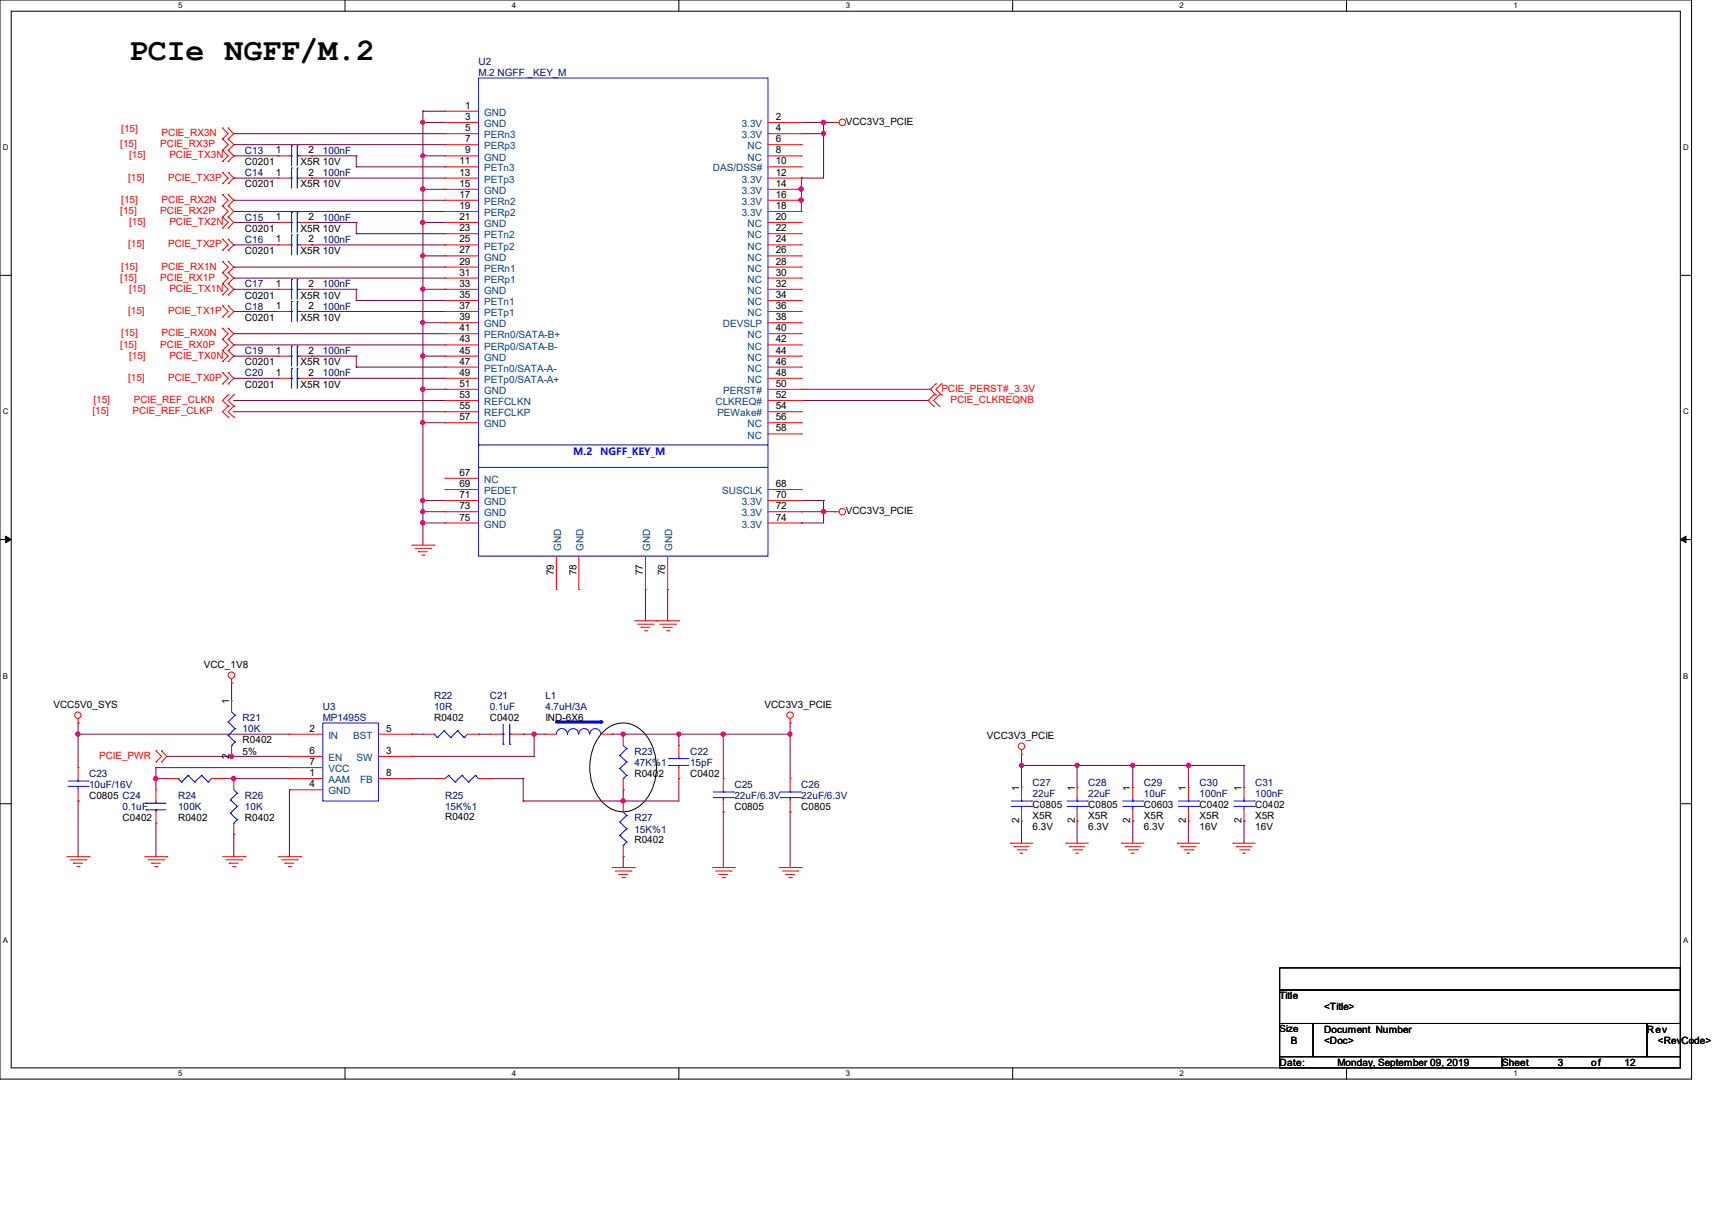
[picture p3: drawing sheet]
<svg xmlns="http://www.w3.org/2000/svg" width="297mm" height="210mm" viewBox="0 0 297 210" stroke-linecap="round" stroke-linejoin="round" font-family="sans-serif">
<path d="M0 0h293.5v187.3h-293.5zM1.9 1.9h289.6v183.4h-289.6z" fill="none" stroke="#000" stroke-width=".17"/>
<g fill="#fff">
<path d="M30.9 .2h.8v1.5h-.8z"/>
<path d="M30.9 185.5h.8v1.6h-.8z"/>
</g>
<path d="M59.9 0v1.9M59.9 185.3v2" fill="none" stroke="#000" stroke-width=".17"/>
<g fill="#fff">
<path d="M88.8 .2h.8v1.5h-.8z"/>
<path d="M88.8 185.5h.8v1.6h-.8z"/>
</g>
<path d="M117.8 0v1.9M117.8 185.3v2" fill="none" stroke="#000" stroke-width=".17"/>
<g fill="#fff">
<path d="M146.7 .2h.8v1.5h-.8z"/>
<path d="M146.7 185.5h.8v1.6h-.8z"/>
</g>
<path d="M175.7 0v1.9M175.7 185.3v2" fill="none" stroke="#000" stroke-width=".17"/>
<g fill="#fff">
<path d="M204.6 .2h.8v1.5h-.8z"/>
<path d="M204.6 185.5h.8v1.6h-.8z"/>
</g>
<path d="M233.6 0v1.9M233.6 185.3v2" fill="none" stroke="#000" stroke-width=".17"/>
<g fill="#fff">
<path d="M262.6 .2h.7v1.5h-.7z"/>
<path d="M262.6 185.5h.7v1.6h-.7z"/>
<path d="M.5 24.8h1v1.6h-1z"/>
<path d="M292 24.8h1v1.6h-1z"/>
<path d="M.5 70.7h1v1.5h-1z"/>
<path d="M292 70.7h1v1.5h-1z"/>
</g>
<path d="M0 47.8h1.9M291.5 47.8h2" fill="none" stroke="#000" stroke-width=".17"/>
<g fill="#fff">
<path d="M.5 116.5h.9v1.6h-.9z"/>
<path d="M292 116.5h.9v1.6h-.9z"/>
</g>
<path d="M0 93.6h1.9M291.5 93.6h2" fill="none" stroke="#000" stroke-width=".17"/>
<path d="M1 93l.9 .6-.9 .6zM291.5 93.6l1-.6v1.2z" fill="#000" stroke="#000" stroke-width=".17"/>
<g fill="#fff">
<path d="M.5 162.4h.9v1.5h-.9z"/>
<path d="M292 162.4h.9v1.5h-.9z"/>
</g>
<path d="M0 139.5h1.9M105 126.7a4.8 4.8 0 0 1 7.5 1.4 9.4 9.4 0 0 1-1.3 11.5 4.8 4.8 0 0 1-7.5-1.4 9.4 9.4 0 0 1 1.3-11.5zM291.5 139.5h2M222 168h69.5v3.8h-69.5zM222 171.8h69.5v5.8h-69.5zM222 177.6h5.8v5.8h-5.8zM227.8 177.6h57.9v5.8h-57.9zM285.7 177.6h5.8v5.8h-5.8zM222 183.4h38.6v1.9h-38.6zM260.6 183.4h30.9v1.9h-30.9z" fill="none" stroke="#000" stroke-width=".17"/>
<g fill="none" stroke="#800040" stroke-width=".17">
<path d="M73.4 19.3h.1M73.4 19.3v75.3M73.4 19.3h3.8M40.6 34.8h.1M40.6 36.7h.1M40.6 38.6h.1M40.6 23.2h.1M40.6 25.1h.1M40.6 27.1h.1M40.6 30.9h.1M40.6 27.1h7.7M40.6 38.6h7.7"/>
<path d="M40.6 34.8h36.6M40.6 36.7h36.6M40.6 23.2h36.6M40.6 25.1h36.6M40.6 30.9h7.7M54.1 38.6h.1M54.1 30.9h.1M54.1 27.1h.1M54.1 27.1h7.7M54.1 38.6h7.7M54.1 30.9h23.1M61.8 38.6h.1"/>
<path d="M61.8 27.1h.1M61.8 29h.1M61.8 27.1v1.9M61.8 38.6v2M61.8 29h15.4M73.4 27.1h.1M73.4 32.9h.1M73.4 38.6h.1M73.4 21.3h.1M73.4 27.1h3.8M73.4 32.9h3.8M73.4 38.6h3.8"/>
<path d="M73.4 21.3h3.8M139 21.3h.1M139 23.2h.1M139 30.9h.1M139 32.9h.1M139 34.8h.1M139 23.2h3.9M139 21.3h5.8M139 30.9v5.8M142.9 21.3h.1M142.9 23.2h.1M142.9 21.3v9.6h-3.9"/>
<path d="M40.6 57.9h.1M40.6 59.9h.1M40.6 46.4h.1M40.6 48.3h.1M40.6 50.2h.1M40.6 54.1h.1M40.6 42.5h.1M40.6 57.9h36.6M40.6 59.9h36.6M40.6 50.2h7.7M40.6 46.4h36.6M40.6 48.3h36.6"/>
<path d="M40.6 54.1h7.7M40.6 42.5h7.7M54.1 54.1h.1M54.1 50.2h.1M54.1 42.5h.1M54.1 50.2h7.7M54.1 54.1h23.1M54.1 42.5h23.1M61.8 50.2h.1M61.8 52.2h.1M61.8 40.6h.1M61.8 50.2v2"/>
<path d="M61.8 52.2h15.4M61.8 40.6h15.4M73.4 50.2h.1M73.4 56h.1M73.4 44.4h.1M73.4 50.2h3.8M73.4 56h3.8M73.4 44.4h3.8M40.6 69.5h.1M40.6 71.5h.1M40.6 61.8h.1M40.6 65.7h.1"/>
<path d="M40.6 61.8h7.7M40.6 69.5h36.6M40.6 71.5h36.6M40.6 65.7h7.7M54.1 65.7h.1M54.1 61.8h.1M54.1 61.8h7.7M54.1 65.7h23.1M61.8 61.8h.1M61.8 63.7h.1M61.8 61.8v1.9M61.8 63.7h15.4"/>
<path d="M73.4 73.4h.1M73.4 61.8h.1M73.4 67.6h.1M73.4 61.8h3.8M73.4 67.6h3.8M73.4 73.4h3.8M139 67.6h22.4M139 69.5h22M161 69.5h.1M161.4 67.6h.1M73.4 90.8h.1M73.4 86.9h.1"/>
<path d="M73.4 88.8h.1M73.4 90.8h3.8M73.4 88.8h3.8M73.4 86.9h3.8M139 88.8h.1M139 90.8h.1M139 86.9h.1M139 88.8h5.8M139 86.9h3.9M142.9 88.8h.1M142.9 86.9h.1M142.9 86.9v3.9h-3.9"/>
<path d="M40.2 118.5h.1M40.2 118.5v3.1M112 107.7h.1M112 102.3v5.4M115.8 107.7h.1M115.8 102.3v5.4M13.5 127.4h.1M13.5 139h.1M13.5 125.5h.1M13.5 125.5v7.7M13.5 139v9.7M13.5 127.4h36.7"/>
<path d="M27.1 133.2h.1M27.1 135.1h.1M27.1 135.1h1.9M27.1 133.2h23.1M27.1 133.2v3.9M29 131.3h21.2M38.6 135.1h.1M38.6 135.1h11.6M40.2 131.3h.1M40.6 135.1h.1M50.2 137.1h.1M50.2 131.3h.1"/>
<path d="M50.2 137.1v11.6M71.5 135.1h.1M71.5 131.3h.1M71.5 127.4h.1M71.5 127.4h1.9M71.5 135.1h3.8M83 127.4h.1M83 127.4h2M85 135.1h.1M85 135.1h5.8M90.8 135.1h.1M90.8 139h.1"/>
<path d="M90.8 127.4h.1M90.8 127.4h3.8M90.8 135.1v3.9M92.7 127.4h.1M92.7 127.4v3.9h-21.2M106.2 127.4h.1M106.2 127.4h30.9M108.1 127.4h.1M108.1 137.1h.1M108.1 139h.1M108.1 137.1v1.9M117.8 127.4h.1"/>
<path d="M117.8 135.1h.1M117.8 135.1v3.9h-27M117.8 127.4v2M125.5 127.4h.1M125.5 127.4v7.7M137.1 127.4h.1M137.1 125.5h.1M137.1 125.5v9.6M177.2 132.8h.1M177.2 130.9h.1M177.2 132.8h38.6M177.2 130.9v5.8"/>
<path d="M186.9 132.8h.1M186.9 132.8v3.9M196.5 132.8h.1M196.5 132.8v3.9M206.2 132.8h.1M206.2 132.8v3.9M215.8 132.8h.1M215.8 132.8v3.9M27.1 142.9h.1M27.1 142.9v5.8M40.6 144.8h.1M40.6 144.8v3.9"/>
<path d="M108.1 148.7h.1M108.1 148.7v1.9M125.5 140.9h.1M125.5 140.9v9.7M137.1 140.9h.1M137.1 140.9v9.7M177.2 142.5h.1M177.2 142.5v3.8M186.9 142.5h.1M186.9 142.5v3.8M196.5 142.5h.1M196.5 142.5v3.8"/>
<path d="M206.2 142.5h.1M206.2 142.5v3.8M215.8 142.5h.1M215.8 142.5v3.8"/>
</g>
<g fill="#f0f" stroke="#f0f" stroke-width=".17">
<circle cx="186.9" cy="132.8" r=".37"/>
<circle cx="177.2" cy="132.8" r=".37"/>
<circle cx="206.2" cy="132.8" r=".37"/>
<circle cx="196.5" cy="132.8" r=".37"/>
<circle cx="13.5" cy="127.4" r=".37"/>
<circle cx="92.6" cy="127.4" r=".36"/>
<circle cx="125.5" cy="127.4" r=".37"/>
<circle cx="137.1" cy="127.4" r=".36"/>
<circle cx="117.7" cy="127.4" r=".36"/>
<circle cx="108.1" cy="127.4" r=".36"/>
<circle cx="40.5" cy="135.1" r=".37"/>
<circle cx="27" cy="135.1" r=".37"/>
<circle cx="108.1" cy="139" r=".37"/>
<circle cx="73.3" cy="90.7" r=".37"/>
<circle cx="73.3" cy="56" r=".36"/>
<circle cx="73.3" cy="61.8" r=".37"/>
<circle cx="73.3" cy="67.6" r=".37"/>
<circle cx="73.3" cy="73.3" r=".36"/>
<circle cx="142.9" cy="21.2" r=".36"/>
<circle cx="73.3" cy="27" r=".36"/>
<circle cx="73.3" cy="32.8" r=".37"/>
<circle cx="73.3" cy="38.6" r=".37"/>
<circle cx="73.3" cy="50.2" r=".36"/>
<circle cx="73.3" cy="44.4" r=".36"/>
<circle cx="73.3" cy="86.9" r=".37"/>
<circle cx="73.3" cy="88.8" r=".36"/>
<circle cx="139" cy="34.7" r=".37"/>
<circle cx="139" cy="32.8" r=".38"/>
<circle cx="142.8" cy="23.2" r=".37"/>
<circle cx="142.9" cy="88.8" r=".36"/>
<circle cx="73.3" cy="21.2" r=".36"/>
<circle cx="40.2" cy="131.3" r=".36"/>
</g>
<g fill="none" stroke="#f00" stroke-width=".17">
<path d="M77.2 19.3h.1M77.2 19.3h5.8M38.6 33.8h.1M38.6 35.7h.1M38.6 37.7h.1M38.6 39.6h.1M38.6 22.2h.1M38.6 24.1h.1M38.6 26.1h.1M38.6 28h.1M38.6 31.9h.1M38.6 29.9h.1"/>
<path d="M38.6 33.8l1 1-1 .9M38.6 35.7l1 1-1 1M38.6 37.7l1 .9-1 1M38.6 22.2l1 1-1 .9M38.6 24.1l1 1-1 1M38.6 26.1l1 1-1 .9M38.6 29.9l1 1-1 1M39.6 35.7h.1M39.6 33.8h.1M39.6 37.7h.1M39.6 39.6h.1M39.6 24.1h.1"/>
<path d="M39.6 22.2h.1M39.6 26.1h.1M39.6 28h.1M39.6 29.9h.1M39.6 31.9h.1M39.6 33.8l1 1-1 .9M39.6 35.7l1 1-1 1M39.6 37.7l1 .9-1 1M39.6 22.2l1 1-1 .9M39.6 24.1l1 1-1 1M39.6 26.1l1 1-1 .9M39.6 29.9l1 1-1 1"/>
<path d="M48.3 30.9h.1M48.3 38.6h.1M48.3 27.1h.1M48.3 30.9h1.9M48.3 38.6h1.9M48.3 27.1h1.9M52.2 30.9h1.9M52.2 38.6h1.9M52.2 27.1h1.9M54.1 30.9h.1M54.1 38.6h.1M54.1 27.1h.1"/>
<path d="M77.2 21.3h.1M77.2 23.2h.1M77.2 25.1h.1M77.2 27.1h.1M77.2 29h.1M77.2 30.9h.1M77.2 32.9h.1M77.2 34.8h.1M77.2 36.7h.1M77.2 38.6h.1M77.2 21.3h5.8M77.2 30.9h5.8"/>
<path d="M77.2 38.6h5.8M77.2 27.1h5.8M77.2 23.2h5.8M77.2 25.1h5.8M77.2 29h5.8M77.2 32.9h5.8M77.2 34.8h5.8M77.2 36.7h5.8M133.2 21.3h5.8M133.2 30.9h5.8M133.2 38.6h5.8M133.2 27.1h5.8"/>
<path d="M133.2 23.2h5.8M133.2 25.1h5.8M133.2 29h5.8M133.2 32.9h5.8M133.2 34.8h5.8M133.2 36.7h5.8M139 21.3h.1M139 23.2h.1M139 25.1h.1M139 27.1h.1M139 29h.1M139 30.9h.1"/>
<path d="M139 32.9h.1M139 34.8h.1M139 36.7h.1M139 38.6h.1M144.8 21.3h.1M144.8 21.3h.8M38.6 57h.1M38.6 58.9h.1M38.6 45.4h.1M38.6 47.3h.1M38.6 49.2h.1M38.6 51.2h.1"/>
<path d="M38.6 55h.1M38.6 53.1h.1M38.6 43.4h.1M38.6 41.5h.1M38.6 57l1 .9-1 1M38.6 58.9l1 1-1 .9M38.6 45.4l1 1-1 .9M38.6 47.3l1 1-1 .9M38.6 49.2l1 1-1 1M38.6 53.1l1 1-1 .9M38.6 41.5l1 1-1 .9M39.6 58.9h.1"/>
<path d="M39.6 57h.1M39.6 47.3h.1M39.6 45.4h.1M39.6 49.2h.1M39.6 51.2h.1M39.6 53.1h.1M39.6 55h.1M39.6 41.5h.1M39.6 43.4h.1M39.6 57l1 .9-1 1M39.6 58.9l1 1-1 .9M39.6 45.4l1 1-1 .9"/>
<path d="M39.6 47.3l1 1-1 .9M39.6 49.2l1 1-1 1M39.6 53.1l1 1-1 .9M39.6 41.5l1 1-1 .9M48.3 42.5h.1M48.3 50.2h.1M48.3 54.1h.1M48.3 42.5h1.9M48.3 50.2h1.9M48.3 54.1h1.9M52.2 42.5h1.9M52.2 50.2h1.9"/>
<path d="M52.2 54.1h1.9M54.1 42.5h.1M54.1 50.2h.1M54.1 54.1h.1M77.2 40.6h.1M77.2 56h.1M77.2 54.1h.1M77.2 57.9h.1M77.2 52.2h.1M77.2 50.2h.1M77.2 59.9h.1M77.2 42.5h.1"/>
<path d="M77.2 44.4h.1M77.2 46.4h.1M77.2 48.3h.1M77.2 42.5h5.8M77.2 50.2h5.8M77.2 40.6h5.8M77.2 52.2h5.8M77.2 54.1h5.8M77.2 56h5.8M77.2 57.9h5.8M77.2 59.9h5.8M77.2 44.4h5.8"/>
<path d="M77.2 46.4h5.8M77.2 48.3h5.8M133.2 42.5h5.8M133.2 50.2h5.8M133.2 40.6h5.8M133.2 52.2h5.8M133.2 54.1h5.8M133.2 56h5.8M133.2 57.9h5.8M133.2 59.9h5.8M133.2 44.4h5.8M133.2 46.4h5.8"/>
<path d="M133.2 48.3h5.8M139 40.6h.1M139 50.2h.1M139 52.2h.1M139 54.1h.1M139 56h.1M139 57.9h.1M139 59.9h.1M139 42.5h.1M139 44.4h.1M139 46.4h.1M139 48.3h.1"/>
<path d="M38.6 60.8h.1M38.6 62.7h.1M38.6 66.6h.1M38.6 64.7h.1M38.6 60.8l1 1-1 .9M38.6 64.7l1 1-1 .9M39.6 60.8h.1M39.6 68.5h.1M39.6 70.5h.1M39.6 72.4h.1M39.6 62.7h.1M39.6 64.7h.1"/>
<path d="M39.6 66.6h.1M39.6 68.5l-1 1 1 1M39.6 70.5l-1 1 1 .9M39.6 60.8l1 1-1 .9M39.6 64.7l1 1-1 .9M40.6 68.5h.1M40.6 70.5h.1M40.6 72.4h.1M40.6 68.5l-1 1 1 1M40.6 70.5l-1 1 1 .9M48.3 65.7h.1M48.3 61.8h.1"/>
<path d="M48.3 65.7h1.9M48.3 61.8h1.9M52.2 65.7h1.9M52.2 61.8h1.9M54.1 65.7h.1M54.1 61.8h.1M77.2 61.8h.1M77.2 63.7h.1M77.2 65.7h.1M77.2 67.6h.1M77.2 69.5h.1M77.2 71.5h.1"/>
<path d="M77.2 73.4h.1M77.2 65.7h5.8M77.2 61.8h5.8M77.2 63.7h5.8M77.2 67.6h5.8M77.2 69.5h5.8M77.2 71.5h5.8M77.2 73.4h5.8M133.2 65.7h5.8M133.2 61.8h5.8M133.2 63.7h5.8M133.2 67.6h5.8"/>
<path d="M133.2 69.5h5.8M133.2 71.5h5.8M133.2 73.4h5.8M133.2 75.3h5.8M139 61.8h.1M139 63.7h.1M139 65.7h.1M139 67.6h.1M139 69.5h.1M139 71.5h.1M139 73.4h.1M139 75.3h.1"/>
<path d="M162 70.5h.1M162 68.5h.1M162 68.5l-1 1 1 1M162.3 66.6h.1M162.3 68.5h.1M162.3 66.6l-.9 1 .9 .9M162.9 68.5h.1M162.9 70.5h.1M162.9 68.5l-.9 1 .9 1M163.3 68.5h.1M163.3 66.6h.1M163.3 66.6l-1 1 1 .9"/>
<path d="M71.5 94.6h3.8M72 95.2h2.7M72.6 95.8h.1M72.6 95.8h1.5M73.2 96.4h.4M73.6 96.4h.1M74.7 95.2h.1M75.3 94.6h.1M77.2 83h.1M77.2 85h.1M77.2 86.9h.1M77.2 88.8h.1"/>
<path d="M77.2 90.8h.1M77.2 88.8h5.8M77.2 83h5.8M77.2 85h5.8M77.2 86.9h5.8M77.2 90.8h5.8M96.5 96.5v5.8M100.4 96.5v5.8M112 96.5v5.8M115.8 96.5v5.8M133.2 88.8h5.8M133.2 85h5.8"/>
<path d="M133.2 86.9h5.8M133.2 90.8h5.8M139 85h.1M139 86.9h.1M139 88.8h.1M139 90.8h.1M144.8 88.8h.1M144.8 88.8h.8M40.2 118.5h.1M40.2 117.8v.7M96.5 102.3h.1M100.4 102.3h.1"/>
<path d="M110.1 107.7h7.7M110.6 108.3h2.7M111.2 108.9h.1M111.2 108.9h1.5M111.8 109.5h.4M112 102.3h.1M112.2 109.5h.1M113.3 108.3h.1M113.9 107.7h.1M114.5 108.3h2.7M115.1 108.9h.1M115.1 108.9h1.5"/>
<path d="M115.7 109.5h.3M115.8 102.3h.1M116 109.5h.1M117.2 108.3h.1M117.8 107.7h.1M13.5 125.5h.1M13.5 133.2h.1M13.5 139h.1M13.5 124.7v.8M13.5 133.2v1.9M13.5 137.1v1.9M27.1 132.2h.1"/>
<path d="M27.1 130.3h.1M27.1 137.1h.1M27.1 130.3l.9 1-.9 .9M27.1 137.1v1.9M28 130.3h.1M28 132.2h.1M28 130.3l1 1-1 .9M29 135.1h.1M29 135.1h1.9M36.7 135.1h1.9M38.6 135.1h.1M40.2 121.6h.1"/>
<path d="M40.2 131.3h.1M40.2 121.6v2M40.2 129.4v1.9M40.6 135.1h.1M40.6 135.1v2M50.2 127.4h.1M50.2 131.3h.1M50.2 133.2h.1M50.2 135.1h.1M50.2 137.1h.1M50.2 127.4h5.8M50.2 131.3h5.8"/>
<path d="M50.2 133.2h5.8M50.2 135.1h5.8M50.2 137.1h5.8M65.7 127.4h5.8M65.7 131.3h5.8M65.7 135.1h5.8M71.5 135.1h.1M71.5 131.3h.1M71.5 127.4h.1M73.4 127.4h.1M73.4 127.4h1.9M75.3 135.1h.1"/>
<path d="M75.3 135.1h1.9M81.1 127.4h1.9M83 127.4h.1M83 135.1h2M85 135.1h.1M85 127.4h.1M85 127.4h1.9M88.8 127.4h2M90.8 127.4h.1M108.1 139h.1M108.1 127.4h.1M108.1 137.1h.1"/>
<path d="M108.1 127.4v2M108.1 135.1v2M108.1 139v1.9M117.8 135.1h.1M117.8 129.4h.1M117.8 129.4v1.9M117.8 133.2v1.9M137.1 125.5h.1M137.1 135.1h.1M137.1 124.7v.8M137.1 135.1v2M137.1 139v1.9"/>
<path d="M177.2 130.9h.1M177.2 136.7h.1M177.2 130.1v.8M177.2 136.7v1.9M186.9 136.7h.1M186.9 136.7v1.9M196.5 136.7h.1M196.5 136.7v1.9M206.2 136.7h.1M206.2 136.7v1.9M11.6 148.7h3.9M12.2 149.2h2.7"/>
<path d="M12.7 149.8h.1M12.7 149.8h1.6M13.3 150.4h.4M13.7 150.4h.1M14.9 149.2h.1M15.5 148.7h.1M25.1 148.7h3.9M25.7 149.2h2.7M26.3 149.8h.1M26.3 149.8h1.5M26.8 150.4h.4M27.1 142.9h.1"/>
<path d="M27.1 140.9v2M27.2 150.4h.1M28.4 149.2h.1M29 148.7h.1M38.6 148.7h3.9M39.2 149.2h2.7M39.8 149.8h.1M39.8 149.8h1.5M40.3 150.4h.5M40.6 144.8h.1M40.6 142.9v1.9M40.8 150.4h.1"/>
<path d="M41.9 149.2h.1M42.5 148.7h.1M48.3 148.7h3.9M48.9 149.2h2.7M49.4 149.8h.1M49.4 149.8h1.6M50 150.4h.4M50.4 150.4h.1M51.6 149.2h.1M52.2 148.7h.1M106.2 150.6h3.9M106.8 151.2h2.7"/>
<path d="M107.4 151.8h.1M107.4 151.8h1.5M107.9 152.3h.4M108.1 148.7h.1M108.1 146.7v2M108.3 152.3h.1M109.5 151.2h.1M110.1 150.6h.1M123.6 150.6h3.8M124.1 151.2h2.7M124.7 151.8h.1M124.7 151.8h1.6"/>
<path d="M125.3 152.3h.4M125.7 152.3h.1M126.8 151.2h.1M127.4 150.6h.1M135.1 150.6h3.9M135.7 151.2h2.7M136.3 151.8h.1M136.3 151.8h1.5M136.9 152.3h.4M137.1 140.9h.1M137.3 152.3h.1M138.4 151.2h.1"/>
<path d="M139 150.6h.1M175.3 146.3h.1M175.3 146.3h3.9M175.9 146.9h.1M175.9 146.9h2.7M176.4 147.5h1.6M177 148.1h.1M177 148.1h.4M177.2 142.5h.1M177.2 140.5v2M178 147.5h.1M185 146.3h.1"/>
<path d="M185 146.3h3.8M185.5 146.9h.1M185.5 146.9h2.7M186.1 147.5h1.6M186.7 148.1h.1M186.7 148.1h.4M186.9 142.5h.1M186.9 140.5v2M187.7 147.5h.1M194.6 146.3h.1M194.6 146.3h3.9M195.2 146.9h.1"/>
<path d="M195.2 146.9h2.7M195.7 147.5h1.6M196.3 148.1h.1M196.3 148.1h.4M196.5 142.5h.1M196.5 140.5v2M197.3 147.5h.1M204.3 146.3h.1M204.3 146.3h3.8M204.9 146.9h.1M204.9 146.9h2.6M205.4 147.5h1.6"/>
<path d="M206 148.1h.1M206 148.1h.4M206.2 142.5h.1M206.2 140.5v2M207 147.5h.1M213.9 146.3h.1M213.9 146.3h3.9M214.5 146.9h.1M214.5 146.9h2.7M215.1 147.5h1.5M215.6 148.1h.1M215.6 148.1h.4"/>
<path d="M216.6 147.5h.1"/>
<circle cx="146.1" cy="21.2" r=".56"/>
<circle cx="146.1" cy="88.8" r=".56"/>
<circle cx="40.2" cy="117.2" r=".56"/>
<circle cx="13.5" cy="124.1" r=".55"/>
<circle cx="137.1" cy="124.1" r=".56"/>
<circle cx="177.2" cy="129.5" r=".56"/>
</g>
<g fill="none" stroke="#00f" stroke-width=".17">
<path d="M83 13.5h50.2v83h-50.2zM50.2 30.9h.4M50.2 38.6h.4M50.2 27.1h.4M50.6 30.9h.1M50.6 29.2h.1M50.6 38.6h.1M50.6 36.9h.1M50.6 27.1h.1M50.6 25.3h.1M50.6 25.3v3.5M50.6 29.2v3.4"/>
<path d="M50.6 36.9v3.4M51.6 29.2h.1M51.6 30.9h.1M51.6 36.9h.1M51.6 38.6h.1M51.6 25.3h.1M51.6 27.1h.1M51.6 25.3v3.5M51.6 29.2v3.4M51.6 36.9v3.4M51.6 30.9h.6M51.6 38.6h.6"/>
<path d="M51.6 27.1h.6M50.2 42.5h.4M50.2 50.2h.4M50.2 54.1h.4M50.6 42.5h.1M50.6 40.8h.1M50.6 50.2h.1M50.6 48.5h.1M50.6 54.1h.1M50.6 52.3h.1M50.6 40.8v3.4M50.6 48.5v3.4"/>
<path d="M50.6 52.3v3.5M51.6 40.8h.1M51.6 42.5h.1M51.6 48.5h.1M51.6 50.2h.1M51.6 52.3h.1M51.6 54.1h.1M51.6 42.5h.6M51.6 40.8v3.4M51.6 48.5v3.4M51.6 52.3v3.5M51.6 50.2h.6"/>
<path d="M51.6 54.1h.6M50.2 65.7h.4M50.2 61.8h.4M50.6 65.7h.1M50.6 63.9h.1M50.6 61.8h.1M50.6 60.1h.1M50.6 60.1v3.4M50.6 63.9v3.5M51.6 63.9h.1M51.6 65.7h.1M51.6 60.1h.1"/>
<path d="M51.6 61.8h.1M51.6 60.1v3.4M51.6 63.9v3.5M51.6 65.7h.6M51.6 61.8h.6M83 77.2h.1M83 77.2h50.2M83 81.1h.1M83 81.1h50.2M11.8 136.5h3.5M11.8 135.6h3.5M13.5 135.6h.1"/>
<path d="M13.5 136.5h.1M13.5 135.1v.5M13.5 136.5v.6M15.3 136.5h.1M15.3 135.6h.1M25.3 139.4h.1M25.3 139.4h3.5M27.1 139.4h.1M27.1 139v.4M30.9 135.1h.1M30.9 135.1l.6 .6M31.5 135.7h.1"/>
<path d="M32.6 134.6h.1M32.6 134.6l1.2 1.1M32.6 134.6l-1.1 1.1M33.8 135.7h.1M35 134.6h.1M35 134.6l1.1 1.1M35 134.6l-1.2 1.1M36.1 135.7h.1M36.7 135.1l-.6 .6M39.6 125.3h.1M39.6 127.6h.1M39.6 125.3l1.2 1.1"/>
<path d="M39.6 127.6l1.2 1.2M40 138.8h.1M40 138.8l1.1 1.2M40.2 129.4h.1M40.2 123.6l.6 .5M40.6 137.1l.5 .6M40.8 124.1h.1M40.8 126.4h.1M40.8 128.8h.1M40.8 126.4l-1.2 1.2M40.8 124.1l-1.2 1.2M40.8 128.8l-.6 .6"/>
<path d="M41.1 137.7h.1M41.1 140h.1M41.1 137.7l-1.1 1.1M41.1 140l-1.1 1.1M56 125.5h9.7v13.5h-9.7zM75.3 127.4h.1M75.3 127.4l.6 .6M75.9 128h.1M77 126.8h.1M77 126.8l1.2 1.2M77 126.8l-1.1 1.2M77.8 134.6h.1"/>
<path d="M77.8 134.6l-.6 .5M77.8 134.6l1.2 1.1M78.2 128h.1M79 135.7h.1M79.4 126.8h.1M79.4 126.8l1.1 1.2M79.4 126.8l-1.2 1.2M80.1 134.6h.1M80.1 134.6l-1.1 1.1M80.1 134.6l1.2 1.1M80.5 128h.1M81.1 127.4l-.6 .6"/>
<path d="M81.3 135.7h.1M82.5 134.6h.1M82.5 134.6l-1.2 1.1M82.5 134.6l.5 .5M83 135.1h.1M86.9 127.4h.4M87.3 129.2h.1M87.3 127.4h.1M87.3 125.7v3.5M88.4 127.4h.1M88.4 129.2h.1M88.4 127.4h.4"/>
<path d="M88.4 125.7v3.5M96.5 127.4a.95 .95 0 0 1 1-1 .95 .95 0 0 1 .9 1M98.5 127.4a.95 .95 0 0 1 .9-1 .95 .95 0 0 1 1 1M100.4 127.4a.93 .93 0 0 1 .9-1 .93 .93 0 0 1 1 1M102.3 127.4a.95 .95 0 0 1 1-1 .95 .95 0 0 1 .9 1M107.5 131.1h.1M107.5 133.4h.1M107.5 131.1l1.2 1.1M107.5 133.4l1.2 1.2M108.1 135.1h.1M108.1 129.4l.6 .5M108.7 129.9h.1"/>
<path d="M108.7 132.2h.1M108.7 134.6h.1M108.7 129.9l-1.2 1.2M108.7 132.2l-1.2 1.2M108.7 134.6l-.6 .5M116 131.7h.1M116 132.8h.1M116 131.7h3.5M116 132.8h3.5M117.8 132.8h.1M117.8 131.7h.1M117.8 131.3v.4"/>
<path d="M117.8 132.8v.4M135.3 138.4h3.5M135.3 137.5h3.5M137.1 137.5h.1M137.1 138.4h.1M137.1 137.1v.4M137.1 138.4v.6M138.8 138.4h.1M138.8 137.5h.1M175.5 140h3.5M175.5 139h3.5M177.2 139h.1"/>
<path d="M177.2 140h.1M177.2 138.6v.4M177.2 140v.5M179 140h.1M179 139h.1M185.1 140h3.5M185.1 139h3.5M186.9 139h.1M186.9 140h.1M186.9 138.6v.4M186.9 140v.5M188.6 140h.1"/>
<path d="M188.6 139h.1M194.8 140h3.5M194.8 139h3.5M196.5 139h.1M196.5 140h.1M196.5 138.6v.4M196.5 140v.5M198.3 140h.1M198.3 139h.1M204.4 140h3.5M204.4 139h3.5M206.2 139h.1"/>
<path d="M206.2 140h.1M206.2 138.6v.4M206.2 140v.5M207.9 140h.1M207.9 139h.1M25.3 140.5h.1M25.3 140.5h3.5M27.1 140.5h.1M27.1 140.5v.4M40 141.1h.1M40 141.1l1.1 1.2M40.6 142.9h.1"/>
<path d="M41.1 142.3h.1M41.1 142.3l-.5 .6M107.5 142.7h.1M107.5 145h.1M107.5 142.7l1.2 1.1M107.5 145l1.2 1.1M108.1 146.7h.1M108.1 140.9l.6 .6M108.7 141.5h.1M108.7 143.8h.1M108.7 146.1h.1M108.7 141.5l-1.2 1.2"/>
<path d="M108.7 143.8l-1.2 1.2M108.7 146.1l-.6 .6"/>
</g>
<path d="M96.5 125.3h7.8" fill="none" stroke="#00f" stroke-width=".55"/>
<circle cx="104.3" cy="125.3" r=".28" fill="#00f"/>
<path d="M94.6 127.4h.1M94.6 127.4h1.9M104.3 127.4h1.9M106.2 127.4h.1M125.5 135.1h.1M125.5 135.1v2M125.5 139v1.9M215.8 136.7h.1M215.8 136.7v1.9M125.5 140.9h.1M215.8 142.5h.1M215.8 140.5v2" fill="none" stroke="#f00" stroke-width=".17"/>
<g fill="none" stroke="#00f" stroke-width=".17">
<path d="M123.7 138.4h3.5M123.7 137.5h3.5M125.5 137.5h.1M125.5 138.4h.1M125.5 137.1v.4M125.5 138.4v.6M127.2 138.4h.1M127.2 137.5h.1M214.1 140h3.5M214.1 139h3.5M215.8 139h.1M215.8 140h.1"/>
<path d="M215.8 138.6v.4M215.8 140v.5M217.6 140h.1M217.6 139h.1"/>
</g>
<g fill="#f0f" stroke="#f0f" stroke-width=".17">
<circle cx="186.9" cy="132.8" r=".37"/>
<circle cx="177.2" cy="132.8" r=".37"/>
<circle cx="206.2" cy="132.8" r=".37"/>
<circle cx="196.5" cy="132.8" r=".37"/>
<circle cx="13.5" cy="127.4" r=".37"/>
<circle cx="92.6" cy="127.4" r=".36"/>
<circle cx="125.5" cy="127.4" r=".37"/>
<circle cx="137.1" cy="127.4" r=".36"/>
<circle cx="117.7" cy="127.4" r=".36"/>
<circle cx="108.1" cy="127.4" r=".36"/>
<circle cx="40.5" cy="135.1" r=".37"/>
<circle cx="27" cy="135.1" r=".37"/>
<circle cx="108.1" cy="139" r=".37"/>
<circle cx="73.3" cy="90.7" r=".37"/>
<circle cx="73.3" cy="56" r=".36"/>
<circle cx="73.3" cy="61.8" r=".37"/>
<circle cx="73.3" cy="67.6" r=".37"/>
<circle cx="73.3" cy="73.3" r=".36"/>
<circle cx="142.9" cy="21.2" r=".36"/>
<circle cx="73.3" cy="27" r=".36"/>
<circle cx="73.3" cy="32.8" r=".37"/>
<circle cx="73.3" cy="38.6" r=".37"/>
<circle cx="73.3" cy="50.2" r=".36"/>
<circle cx="73.3" cy="44.4" r=".36"/>
<circle cx="73.3" cy="86.9" r=".37"/>
<circle cx="73.3" cy="88.8" r=".36"/>
<circle cx="139" cy="34.7" r=".37"/>
<circle cx="139" cy="32.8" r=".38"/>
<circle cx="142.8" cy="23.2" r=".37"/>
<circle cx="142.9" cy="88.8" r=".36"/>
<circle cx="73.3" cy="21.2" r=".36"/>
<circle cx="40.2" cy="131.3" r=".36"/>
</g>
<text font-size="5.5" x="22.4" y="10.4">PCIe NGFF/M.2</text>
<g font-size="1.7" fill="#000080">
<text x="83" y="11.3">U2</text>
<text x="83" y="13.2">M.2 NGFF _KEY_M</text>
<text x="42.5" y="26.7">C13</text>
<text x="56" y="26.7">100nF</text>
<text x="42.5" y="30.6">C14</text>
<text x="56" y="30.6">100nF</text>
<text x="42.5" y="38.3">C15</text>
<text x="56" y="38.3">100nF</text>
<text x="42.5" y="42.2">C16</text>
<text x="56" y="42.2">100nF</text>
<text x="42.5" y="49.9">C17</text>
<text x="42.5" y="53.8">C18</text>
<text x="56" y="49.9">100nF</text>
<text x="56" y="53.8">100nF</text>
<text x="42.5" y="65.3">C20</text>
<text x="42.5" y="61.5">C19</text>
<text x="56" y="65.3">100nF</text>
<text x="56" y="61.5">100nF</text>
<text x="42.1" y="125.2">R21</text>
<text x="56" y="123.2">U3</text>
<text x="56" y="125.2">MP1495S</text>
<text x="75.3" y="121.3">R22</text>
<text x="75.3" y="123.2">10R</text>
<text x="85" y="121.3">C21</text>
<text x="85" y="123.2">0.1uF</text>
<text x="94.6" y="121.3">L1</text>
<text x="94.6" y="123.2">4.7uH/3A</text>
<text x="42.1" y="127.1">10K</text>
<text x="110.1" y="131">R23</text>
<text x="119.7" y="131">C22</text>
<text x="15.5" y="134.8">C23</text>
<text x="15.5" y="136.7">10uF/16V</text>
<text x="110.1" y="132.9">47K%1</text>
<text x="119.7" y="132.9">15pF</text>
<text x="127.4" y="136.7">C25</text>
<text x="139" y="136.7">C26</text>
<text x="179.1" y="136.4">C27</text>
<text x="188.8" y="136.4">C28</text>
<text x="198.4" y="136.4">C29</text>
<text x="208.1" y="136.4">C30</text>
<text x="217.7" y="136.4">C31</text>
<text x="21.2" y="140.6">0.1uF</text>
<text x="30.9" y="138.7">R24</text>
<text x="30.9" y="140.6">100K</text>
<text x="42.5" y="138.7">R26</text>
<text x="42.5" y="140.6">10K</text>
<text x="77.2" y="138.7">R25</text>
<text x="77.2" y="140.6">15K%1</text>
<text x="110.1" y="142.5">R27</text>
<text x="127.4" y="138.7">22uF/6.3V</text>
<text x="139" y="138.7">22uF/6.3V</text>
<text x="179.1" y="138.3">22uF</text>
<text x="188.8" y="138.3">22uF</text>
<text x="198.4" y="138.3">10uF</text>
<text x="208.1" y="138.3">100nF</text>
<text x="217.7" y="138.3">100nF</text>
<text x="110.1" y="144.5">15K%1</text>
</g>
<g font-size="1.7" fill="#f00">
<text x="21" y="22.9">[15]</text>
<text x="28" y="23.6">PCIE_RX3N</text>
<text x="20.9" y="25.6">[15]</text>
<text x="22.4" y="27.5">[15]</text>
<text x="27.8" y="25.6">PCIE_RX3P</text>
<text x="29.4" y="27.5">PCIE_TX3N</text>
<text x="21" y="35.2">[15]</text>
<text x="22.2" y="31.4">[15]</text>
<text x="28" y="35.2">PCIE_RX2N</text>
<text x="29.2" y="31.4">PCIE_TX3P</text>
<text x="20.9" y="37.1">[15]</text>
<text x="22.4" y="39.1">[15]</text>
<text x="27.8" y="37.1">PCIE_RX2P</text>
<text x="29.4" y="39.1">PCIE_TX2N</text>
<text x="21" y="46.8">[15]</text>
<text x="22.2" y="42.9">[15]</text>
<text x="28" y="46.8">PCIE_RX1N</text>
<text x="29.2" y="42.9">PCIE_TX2P</text>
<text x="20.9" y="48.7">[15]</text>
<text x="22.4" y="50.7">[15]</text>
<text x="27.8" y="48.7">PCIE_RX1P</text>
<text x="29.4" y="50.7">PCIE_TX1N</text>
<text x="21" y="58.4">[15]</text>
<text x="22.2" y="54.5">[15]</text>
<text x="28" y="58.4">PCIE_RX0N</text>
<text x="29.2" y="54.5">PCIE_TX1P</text>
<text x="20.9" y="60.3">[15]</text>
<text x="22.4" y="62.2">[15]</text>
<text x="27.8" y="60.3">PCIE_RX0P</text>
<text x="29.4" y="62.2">PCIE_TX0N</text>
<text x="16" y="71.9">[15]</text>
<text x="16.2" y="70">[15]</text>
<text x="22.2" y="66.1">[15]</text>
<text x="23" y="71.9">PCIE_REF_CLKP</text>
<text x="23.2" y="70">PCIE_REF_CLKN</text>
<text x="29.2" y="66.1">PCIE_TX0P</text>
<text x="163.3" y="68">PCIE_PERST#_3.3V</text>
<text x="164.9" y="70">PCIE_CLKREQNB</text>
<text x="17.2" y="131.7">PCIE_PWR</text>
</g>
<g font-size="1.7">
<text x="80.7" y="18.9">1</text>
<text x="80.7" y="20.8">3</text>
<text x="80.7" y="22.8">5</text>
<text x="134.6" y="20.8">2</text>
<text x="134.6" y="22.8">4</text>
<text x="146.7" y="21.7">VCC3V3_PCIE</text>
<text x="42.5" y="28.7">C0201</text>
<text x="47.9" y="26.6">1</text>
<text x="52.2" y="28.7">X5R 10V</text>
<text x="53.5" y="26.6">2</text>
<text x="79.7" y="28.5">11</text>
<text x="80.7" y="24.7">7</text>
<text x="80.7" y="26.6">9</text>
<text x="134.6" y="24.7">6</text>
<text x="134.6" y="26.6">8</text>
<text x="134.6" y="28.5">10</text>
<text x="42.5" y="32.5">C0201</text>
<text x="47.9" y="30.5">1</text>
<text x="52.2" y="32.5">X5R 10V</text>
<text x="53.5" y="30.5">2</text>
<text x="79.7" y="30.5">13</text>
<text x="79.7" y="32.4">15</text>
<text x="79.7" y="34.3">17</text>
<text x="134.6" y="30.5">12</text>
<text x="134.6" y="32.4">14</text>
<text x="134.6" y="34.3">16</text>
<text x="42.5" y="40.2">C0201</text>
<text x="47.9" y="38.2">1</text>
<text x="52.2" y="40.2">X5R 10V</text>
<text x="53.5" y="38.2">2</text>
<text x="79.7" y="36.3">19</text>
<text x="79.7" y="38.2">21</text>
<text x="79.7" y="40.1">23</text>
<text x="134.6" y="36.3">18</text>
<text x="134.6" y="38.2">20</text>
<text x="134.6" y="40.1">22</text>
<text x="42.5" y="44.1">C0201</text>
<text x="47.9" y="42.1">1</text>
<text x="52.2" y="44.1">X5R 10V</text>
<text x="53.5" y="42.1">2</text>
<text x="79.7" y="42.1">25</text>
<text x="79.7" y="44">27</text>
<text x="79.7" y="45.9">29</text>
<text x="79.7" y="47.8">31</text>
<text x="134.6" y="42.1">24</text>
<text x="134.6" y="44">26</text>
<text x="134.6" y="45.9">28</text>
<text x="134.6" y="47.8">30</text>
<text x="42.5" y="51.8">C0201</text>
<text x="47.9" y="49.8">1</text>
<text x="47.9" y="53.6">1</text>
<text x="52.2" y="51.8">X5R 10V</text>
<text x="53.5" y="49.8">2</text>
<text x="53.5" y="53.6">2</text>
<text x="79.7" y="53.6">37</text>
<text x="79.7" y="51.7">35</text>
<text x="79.7" y="49.8">33</text>
<text x="134.6" y="49.8">32</text>
<text x="134.6" y="51.7">34</text>
<text x="134.6" y="53.6">36</text>
<text x="42.5" y="55.7">C0201</text>
<text x="52.2" y="55.7">X5R 10V</text>
<text x="79.7" y="55.6">39</text>
<text x="79.7" y="57.5">41</text>
<text x="79.7" y="59.4">43</text>
<text x="134.6" y="55.6">38</text>
<text x="134.6" y="57.5">40</text>
<text x="134.6" y="59.4">42</text>
<text x="42.5" y="63.4">C0201</text>
<text x="47.9" y="65.2">1</text>
<text x="47.9" y="61.4">1</text>
<text x="52.2" y="63.4">X5R 10V</text>
<text x="53.5" y="65.2">2</text>
<text x="53.5" y="61.4">2</text>
<text x="79.7" y="61.4">45</text>
<text x="79.7" y="63.3">47</text>
<text x="79.7" y="65.2">49</text>
<text x="134.6" y="61.4">44</text>
<text x="134.6" y="63.3">46</text>
<text x="134.6" y="65.2">48</text>
<text x="42.5" y="67.3">C0201</text>
<text x="52.2" y="67.3">X5R 10V</text>
<text x="79.7" y="67.1">51</text>
<text x="79.7" y="69.1">53</text>
<text x="79.7" y="71">55</text>
<text x="134.6" y="67.1">50</text>
<text x="134.6" y="69.1">52</text>
<text x="134.6" y="71">54</text>
<text x="79.7" y="72.9">57</text>
<text x="134.6" y="72.9">56</text>
<text x="134.6" y="74.9">58</text>
<text x="79.7" y="82.6">67</text>
<text x="79.7" y="84.5">69</text>
<text x="79.7" y="86.4">71</text>
<text x="79.7" y="88.4">73</text>
<text x="134.6" y="84.5">68</text>
<text x="134.6" y="86.4">70</text>
<text x="134.6" y="88.4">72</text>
<text x="146.7" y="89.3">VCC3V3_PCIE</text>
<text x="79.7" y="90.3">75</text>
<text x="134.6" y="90.3">74</text>
<text x="96.1" y="99.8" transform="rotate(-90 96.1 99.8)">79</text>
<text x="100" y="99.8" transform="rotate(-90 100 99.8)">78</text>
<text x="111.5" y="99.8" transform="rotate(-90 111.5 99.8)">77</text>
<text x="115.4" y="99.8" transform="rotate(-90 115.4 99.8)">76</text>
<text x="35.3" y="115.9">VCC_1V8</text>
<text x="9.3" y="122.9">VCC5V0_SYS</text>
<text x="39.8" y="122.2" transform="rotate(-90 39.8 122.2)">1</text>
<text x="75.3" y="125.2">R0402</text>
<text x="85" y="125.2">C0402</text>
<text x="94.6" y="125.2">IND-6X6</text>
<text x="132.6" y="122.9">VCC3V3_PCIE</text>
<text x="39.8" y="131.7" transform="rotate(-90 39.8 131.7)">2</text>
<text x="42.1" y="129">R0402</text>
<text x="42.1" y="131">5%</text>
<text x="53.7" y="127">2</text>
<text x="53.7" y="130.9">6</text>
<text x="67" y="130.9">3</text>
<text x="67" y="127">5</text>
<text x="171.2" y="128.3">VCC3V3_PCIE</text>
<text x="53.7" y="132.8">7</text>
<text x="53.7" y="134.7">1</text>
<text x="53.7" y="136.7">4</text>
<text x="67" y="134.7">8</text>
<text x="110.1" y="134.8">R0402</text>
<text x="119.7" y="134.8">C0402</text>
<text x="176.8" y="137.3" transform="rotate(-90 176.8 137.3)">1</text>
<text x="186.4" y="137.3" transform="rotate(-90 186.4 137.3)">1</text>
<text x="196.1" y="137.3" transform="rotate(-90 196.1 137.3)">1</text>
<text x="205.7" y="137.3" transform="rotate(-90 205.7 137.3)">1</text>
<text x="215.4" y="137.3" transform="rotate(-90 215.4 137.3)">1</text>
<text x="15.5" y="138.7">C0805 C24</text>
<text x="21.2" y="142.5">C0402</text>
<text x="30.9" y="142.5">R0402</text>
<text x="42.5" y="142.5">R0402</text>
<text x="77.2" y="142.4">R0402</text>
<text x="127.4" y="140.6">C0805</text>
<text x="139" y="140.6">C0805</text>
<text x="176.8" y="142.9" transform="rotate(-90 176.8 142.9)">2</text>
<text x="179.1" y="140.2">C0805</text>
<text x="179.1" y="142.2">X5R</text>
<text x="186.4" y="142.9" transform="rotate(-90 186.4 142.9)">2</text>
<text x="188.8" y="140.2">C0805</text>
<text x="188.8" y="142.2">X5R</text>
<text x="196.1" y="142.9" transform="rotate(-90 196.1 142.9)">2</text>
<text x="198.4" y="140.2">C0603</text>
<text x="198.4" y="142.2">X5R</text>
<text x="205.7" y="142.9" transform="rotate(-90 205.7 142.9)">2</text>
<text x="208.1" y="140.2">C0402</text>
<text x="208.1" y="142.2">X5R</text>
<text x="215.4" y="142.9" transform="rotate(-90 215.4 142.9)">2</text>
<text x="217.7" y="140.2">C0402</text>
<text x="217.7" y="142.2">X5R</text>
<text x="110.1" y="146.4">R0402</text>
<text x="179.1" y="144.1">6.3V</text>
<text x="188.8" y="144.1">6.3V</text>
<text x="198.4" y="144.1">6.3V</text>
<text x="208.1" y="144.1">16V</text>
<text x="217.7" y="144.1">16V</text>
<text x="222" y="173.4">Title</text>
<text x="222" y="179.2">Size</text>
<text x="229.7" y="175.3">&lt;Title&gt;</text>
<text x="229.7" y="179.2">Document Number</text>
<text x="285.7" y="179.2">Rev</text>
<text x="222" y="185">Date:</text>
<text x="223.9" y="181.1">B</text>
<text x="229.7" y="181.1">&lt;Doc&gt;</text>
<text x="232.1" y="185">Monday, September 09, 2019</text>
<text x="260.6" y="185">Sheet</text>
<text x="270.2" y="185">3</text>
<text x="276.1" y="185">of</text>
<text x="281.8" y="185">12</text>
<text x="287.6" y="181.1">&lt;RevCode&gt;</text>
</g>
<g font-size="1.7" fill="#004080">
<text x="84" y="20.1">GND</text>
<text x="84" y="22.1">GND</text>
<text x="128.7" y="22.1">3.3V</text>
<text x="84" y="24">PERn3</text>
<text x="84" y="25.9">PERp3</text>
<text x="84" y="27.9">GND</text>
<text x="84" y="29.8">PETn3</text>
<text x="123.7" y="29.8">DAS/DSS#</text>
<text x="128.7" y="24">3.3V</text>
<text x="129.7" y="25.9">NC</text>
<text x="129.7" y="27.9">NC</text>
<text x="84" y="31.7">PETp3</text>
<text x="84" y="33.7">GND</text>
<text x="84" y="35.6">PERn2</text>
<text x="128.7" y="31.7">3.3V</text>
<text x="128.7" y="33.7">3.3V</text>
<text x="128.7" y="35.6">3.3V</text>
<text x="84" y="37.5">PERp2</text>
<text x="84" y="39.4">GND</text>
<text x="84" y="41.4">PETn2</text>
<text x="128.7" y="37.5">3.3V</text>
<text x="129.7" y="39.4">NC</text>
<text x="129.7" y="41.4">NC</text>
<text x="84" y="43.3">PETp2</text>
<text x="84" y="45.2">GND</text>
<text x="84" y="47.2">PERn1</text>
<text x="129.7" y="43.3">NC</text>
<text x="129.7" y="45.2">NC</text>
<text x="129.7" y="47.2">NC</text>
<text x="84" y="53">PETn1</text>
<text x="84" y="51">GND</text>
<text x="84" y="49.1">PERp1</text>
<text x="129.7" y="51">NC</text>
<text x="129.7" y="53">NC</text>
<text x="129.7" y="49.1">NC</text>
<text x="84" y="56.8">GND</text>
<text x="84" y="54.9">PETp1</text>
<text x="84" y="58.7">PERn0/SATA-B+</text>
<text x="125.4" y="56.8">DEVSLP</text>
<text x="129.7" y="54.9">NC</text>
<text x="129.7" y="58.7">NC</text>
<text x="84" y="60.7">PERp0/SATA-B-</text>
<text x="84" y="62.6">GND</text>
<text x="84" y="64.5">PETn0/SATA-A-</text>
<text x="129.7" y="60.7">NC</text>
<text x="129.7" y="62.6">NC</text>
<text x="129.7" y="64.5">NC</text>
<text x="84" y="66.5">PETp0/SATA-A+</text>
<text x="84" y="68.4">GND</text>
<text x="84" y="70.3">REFCLKN</text>
<text x="124.1" y="70.3">CLKREQ#</text>
<text x="125.5" y="68.4">PERST#</text>
<text x="129.7" y="66.5">NC</text>
<text x="84" y="72.3">REFCLKP</text>
<text x="84" y="74.2">GND</text>
<text x="124.4" y="72.3">PEWake#</text>
<text x="129.7" y="74.2">NC</text>
<text x="129.7" y="76.1">NC</text>
<text x="84" y="83.8">NC</text>
<text x="84" y="85.8">PEDET</text>
<text x="84" y="87.7">GND</text>
<text x="84" y="89.6">GND</text>
<text x="125.3" y="85.8">SUSCLK</text>
<text x="128.7" y="87.7">3.3V</text>
<text x="128.7" y="89.6">3.3V</text>
<text x="84" y="91.6">GND</text>
<text x="97.3" y="95.6" transform="rotate(-90 97.3 95.6)">GND</text>
<text x="101.2" y="95.6" transform="rotate(-90 101.2 95.6)">GND</text>
<text x="112.8" y="95.6" transform="rotate(-90 112.8 95.6)">GND</text>
<text x="116.6" y="95.6" transform="rotate(-90 116.6 95.6)">GND</text>
<text x="128.7" y="91.6">3.3V</text>
<text x="57" y="128.2">IN</text>
<text x="61.3" y="128.2">BST</text>
<text x="57" y="132.1">EN</text>
<text x="57" y="134">VCC</text>
<text x="57" y="135.9">AAM</text>
<text x="57" y="137.9">GND</text>
<text x="61.8" y="132.1">SW</text>
<text x="62.5" y="135.9">FB</text>
</g>
<g font-size="1.7" fill="#00f">
<text x="99.4" y="79">M.2</text>
<text x="104.1" y="79">NGFF_KEY_M</text>
</g>
<g font-size="1.4">
<text x="30.9" y="1.4">5</text>
<text x="88.8" y="1.4">4</text>
<text x="146.7" y="1.4">3</text>
<text x="204.6" y="1.4">2</text>
<text x="262.6" y="1.4">1</text>
<text x=".5" y="26.1">D</text>
<text x="292" y="26.1">D</text>
<text x=".5" y="71.9">C</text>
<text x="292" y="71.9">C</text>
<text x=".5" y="117.8">B</text>
<text x="292" y="117.8">B</text>
<text x=".5" y="163.6">A</text>
<text x="292" y="163.6">A</text>
<text x="30.9" y="186.8">5</text>
<text x="88.8" y="186.8">4</text>
<text x="146.7" y="186.8">3</text>
<text x="204.6" y="186.8">2</text>
<text x="262.6" y="186.8">1</text>
</g>
</svg>
